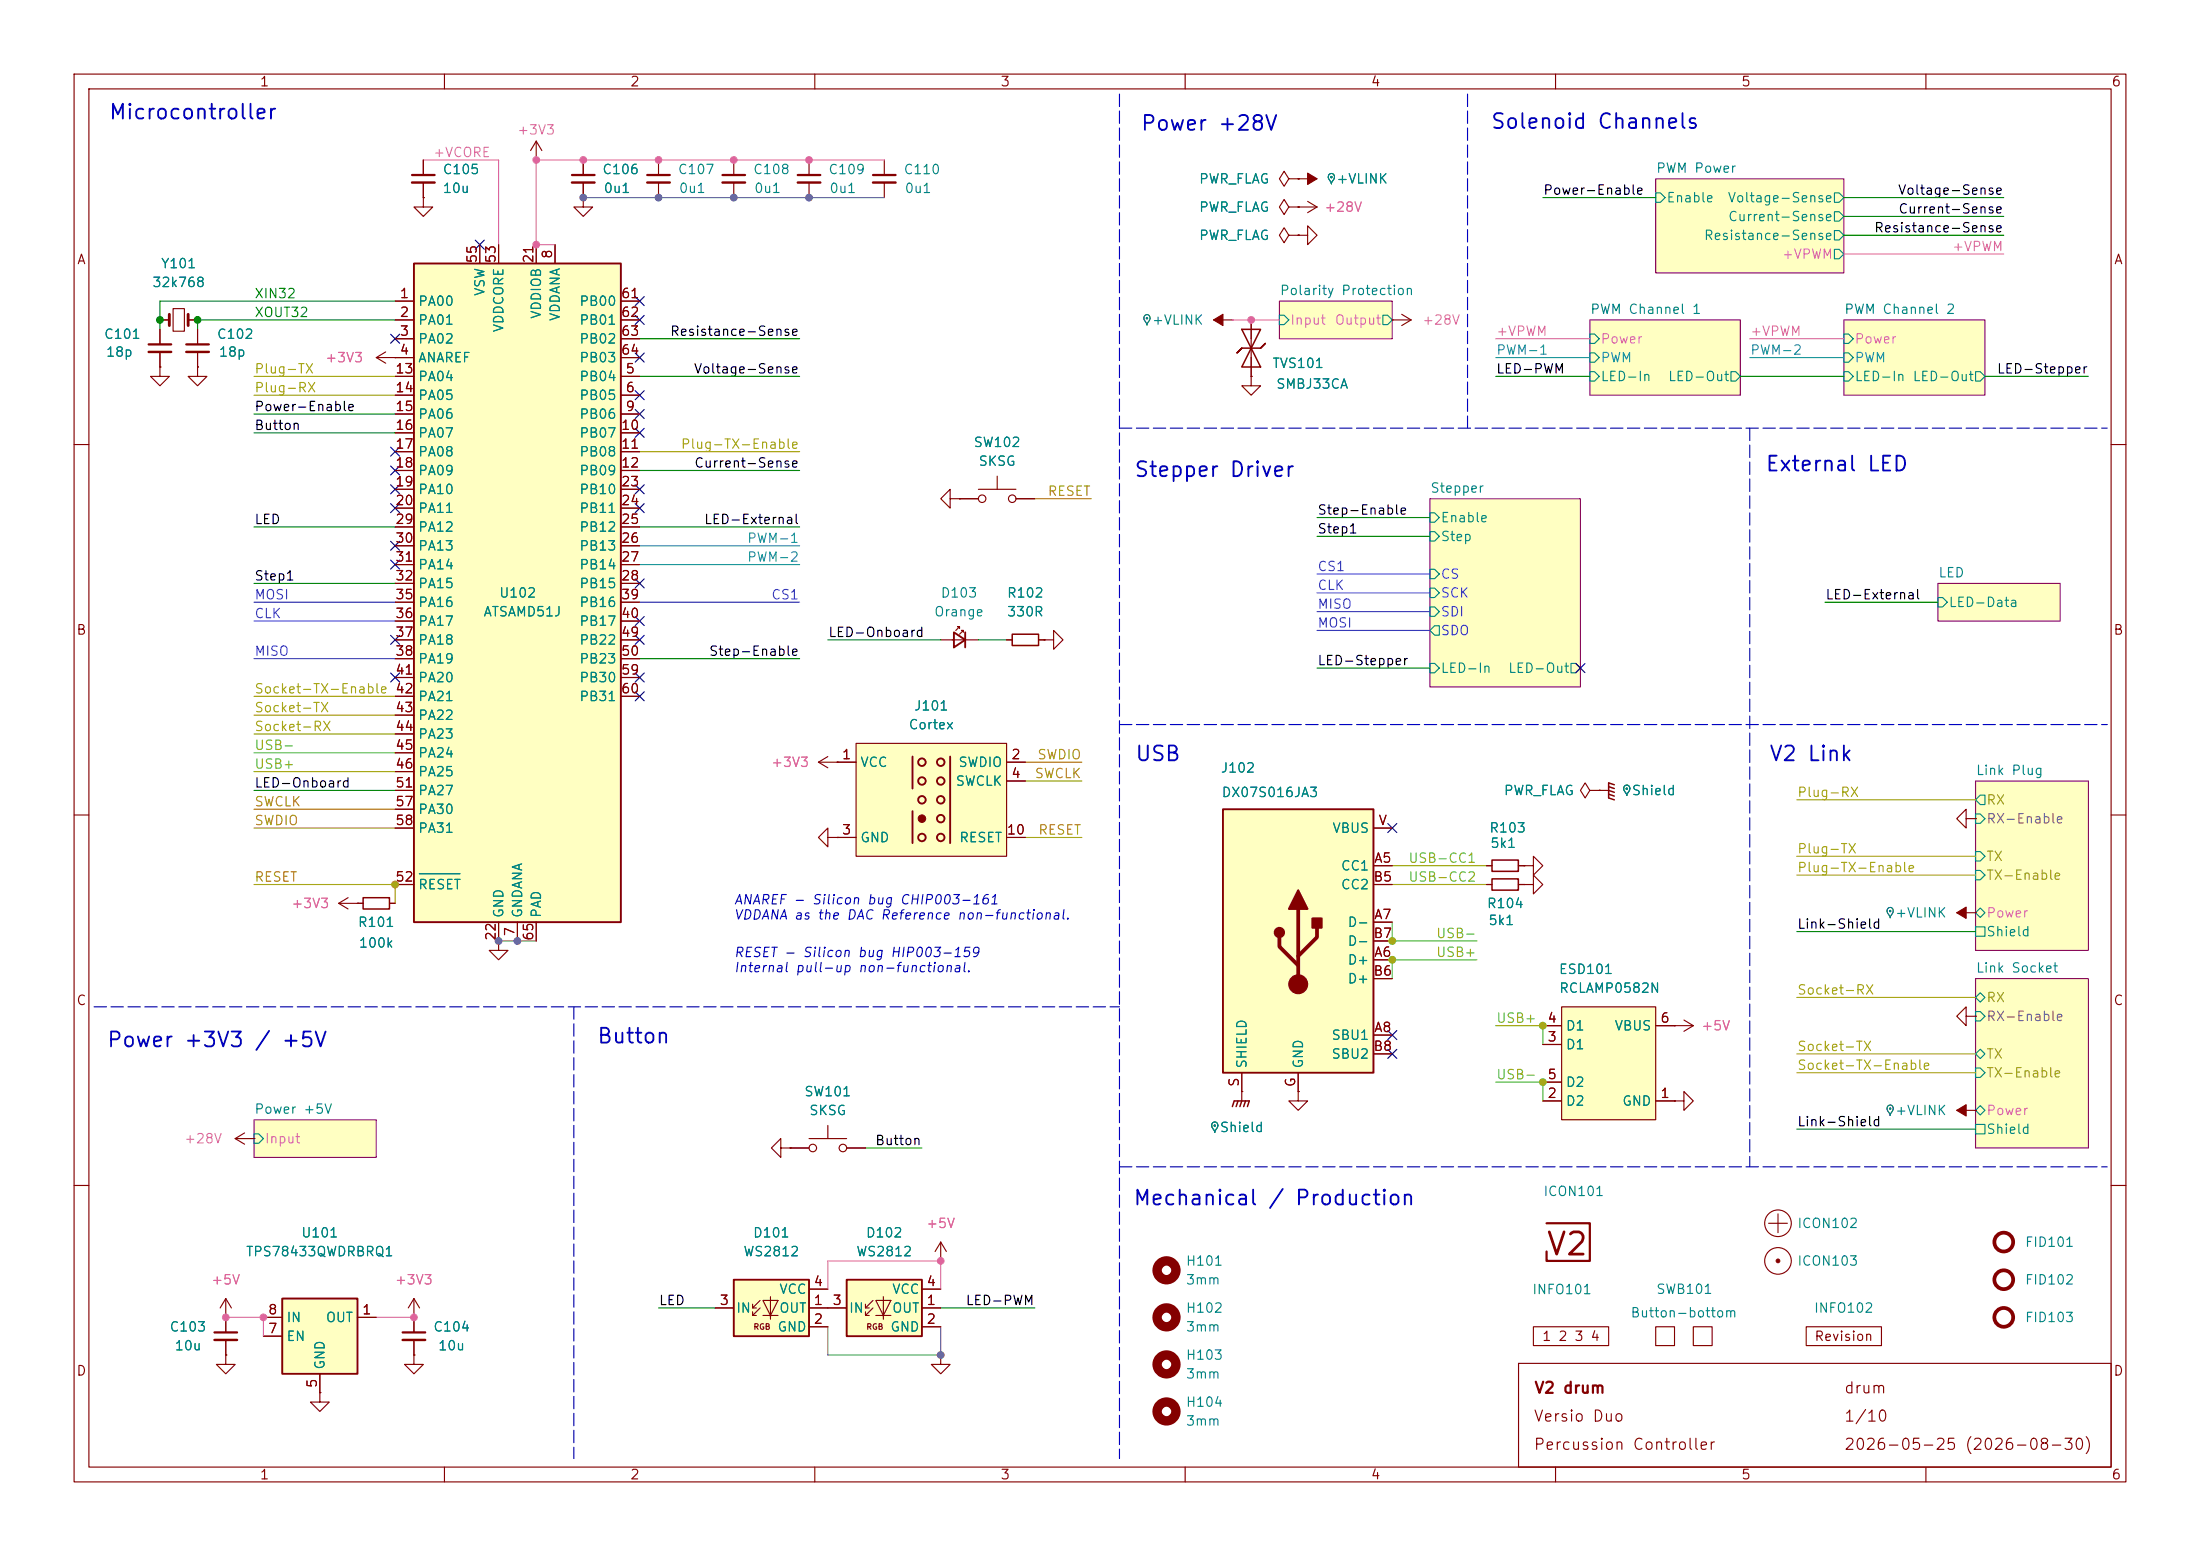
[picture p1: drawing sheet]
<svg xmlns="http://www.w3.org/2000/svg" width="297mm" height="210mm" viewBox="0 0 297 210" stroke-linecap="round" stroke-linejoin="round" font-family="sans-serif">
<g fill="none" stroke="#840000" stroke-width=".15">
<path d="M10 10h277v190h-277zM12 12h273v186h-273zM60 10v2M110 10v2M160 10v2M210 10v2M260 10v2M109.2 21.6v2M109.2 24.6v2.1M119.4 21.6v2M119.4 24.6v2.1M174 24.1l-.6-1-.7 1 .7 1 .6-1h1.3"/>
<path d="M174 31.8l-.6-1.1-.7 1.1 .7 1 .6-1h1.3M175.3 24.1h.1M175.3 31.8h.1M175.3 27.9h.1M175.3 27.9h2.5M176.5 27.2l1.3 .7M177.8 27.9l-1.3 .8M10 60h2M285 60h2M10 110h2M285 110h2M106.7 154.9h2.5"/>
<path d="M109.2 153.7h5.1M111.8 151.9v1.8M114.3 154.9h2.5M10 160h2M127 170.2h.1M127 167.6l-.8 1.3M127 167.6l.8 1.3M127 167.6v2.6M285 160h2M60 198v2M110 198v2M127 182.9v1.3h1.3l-1.3 1.2-1.3-1.2h1.3"/>
<path d="M127 182.9h.1M160 198v2M205 184h80v14h-80zM210 198v2M260 198v2"/>
<circle cx="109.7" cy="154.9" r=".51"/>
<circle cx="113.8" cy="154.9" r=".51"/>
</g>
<g fill="#ffffc2" stroke="#ffffc2" stroke-width=".14">
<path d="M34.3 151.1h16.5v5.1h-16.5z"/>
<path d="M214.6 43.2h20.3v10.1h-20.3z"/>
<path d="M172.7 40.6h15.3v5.1h-15.3z"/>
<path d="M193 67.3h20.4v25.4h-20.4z"/>
<path d="M248.9 43.2h19.1v10.1h-19.1z"/>
<path d="M223.5 24.1h25.4v12.7h-25.4z"/>
<path d="M261.6 78.7h16.5v5.1h-16.5z"/>
<path d="M266.7 105.4h15.2v22.9h-15.2z"/>
<path d="M266.7 132.1h15.2v22.8h-15.2z"/>
</g>
<path d="M223.5 24.1h25.4v12.7h-25.4zM172.7 40.6h15.3v5.1h-15.3zM214.6 43.2h20.3v10.1h-20.3zM248.9 43.2h19.1v10.1h-19.1zM193 67.3h20.4v25.4h-20.4zM261.6 78.7h16.5v5.1h-16.5zM266.7 105.4h15.2v22.9h-15.2zM266.7 132.1h15.2v22.8h-15.2zM34.3 151.1h16.5v5.1h-16.5z" fill="none" stroke="#840084" stroke-width=".15"/>
<g fill="none" stroke="#008484" stroke-width=".15">
<path d="M223.5 26h.7l.6 .7-.6 .6h-.7zM247.6 28.6h.7l.6 .6-.6 .6h-.7zM247.6 26h.7l.6 .7-.6 .6h-.7zM247.6 31.1h.7l.6 .7-.6 .6h-.7zM247.6 33.7h.7l.6 .6-.6 .6h-.7zM172.7 42.5h.7l.6 .7-.6 .6h-.7zM186.7 42.5h.6l.7 .7-.7 .6h-.6zM214.6 50.2h.7l.6 .6-.6 .6h-.7zM214.6 47.6h.7l.6 .7-.6 .6h-.7zM214.6 45.1h.7l.6 .6-.6 .7h-.7zM233.7 50.2h.6l.6 .6-.6 .6h-.6zM248.9 50.2h.7l.6 .6-.6 .6h-.7z"/>
<path d="M248.9 47.6h.7l.6 .7-.6 .6h-.7zM248.9 45.1h.7l.6 .6-.6 .7h-.7zM266.7 50.2h.6l.7 .6-.7 .6h-.6zM193 76.8h.7l.6 .7-.6 .6h-.7zM193 71.8h.7l.6 .6-.6 .6h-.7zM193 69.2h.7l.6 .7-.6 .6h-.7zM193 79.4h.7l.6 .6-.6 .6h-.7zM193 81.9h.7l.6 .7-.6 .6h-.7zM193 89.5h.7l.6 .7-.6 .6h-.7zM193.7 84.5h.6v1.2h-.6l-.7-.6zM212.1 89.5h.6l.7 .7-.7 .6h-.6zM261.6 80.6h.7l.6 .7-.6 .6h-.7z"/>
<path d="M266.7 114.9h.6l.7 .7-.7 .6h-.6zM266.7 109.9h.6l.7 .6-.7 .6h-.6zM266.7 117.5h.6l.7 .6-.7 .6h-.6zM267.3 107.3h.7v1.3h-.7l-.6-.6zM266.7 123.2l.6-.6 .7 .6-.7 .6zM266.7 125.1h1.3v1.3h-1.3zM266.7 134.6l.6-.6 .7 .6-.7 .7zM266.7 136.5h.6l.7 .7-.7 .6h-.6zM34.3 153h.6l.7 .7-.7 .6h-.6zM266.7 144.1h.6l.7 .7-.7 .6h-.6zM266.7 151.8h1.3v1.2h-1.3zM267.3 141.6l.7 .6-.7 .7-.6-.7z"/>
<path d="M267.3 149.2l.7 .7-.7 .6-.6-.6z"/>
</g>
<path d="M107.7 23.6h3M117.9 23.6h3" fill="none" stroke="#840000" stroke-width=".3"/>
<path d="M107.7 24.6h3M117.9 24.6h3" fill="none" stroke="#840000" stroke-width=".33"/>
<path d="M99.1 172.7h10.1v7.6h-10.1z" fill="#ffffc2"/>
<path d="M99.1 172.7h10.1v7.6h-10.1z" fill="none" stroke="#840000" stroke-width=".25"/>
<g fill="none" stroke="#840000" stroke-width=".15">
<path d="M174 27.9l-.6-1-.7 1 .7 1.1 .6-1.1h1.3M175.3 27.9h.1M96.5 176.5h2.6M101.6 176.5h.5M101.6 177.5h.5M102.6 175.5l-1 1v-.5M102.6 176.5l-1 1v-.5M103 175.5h2l-1 2zM103 177.5h2M104 175v3.1M109.2 176.5h2.6M109.2 179.1h2.6"/>
<path d="M109.2 174h2.6"/>
</g>
<path d="M115.6 100.3h20.3v15.3h-20.3z" fill="#ffffc2"/>
<g fill="none" stroke="#840000" stroke-width=".25">
<path d="M128.8 85.3l1.5 1.1-1.5 1zM130.3 85.3v2.1M123.2 102.1v4.3M123.2 109.5v4.3M128.3 102.1v11.7"/>
<circle cx="124.5" cy="105.4" r=".51"/>
<circle cx="124.5" cy="102.9" r=".51"/>
<circle cx="124.5" cy="113" r=".51"/>
<circle cx="124.5" cy="108" r=".51"/>
<circle cx="127" cy="108" r=".51"/>
<circle cx="127" cy="105.4" r=".51"/>
<circle cx="127" cy="110.5" r=".51"/>
<circle cx="127" cy="113" r=".51"/>
<circle cx="127" cy="102.9" r=".51"/>
</g>
<g fill="#840000" stroke="#840000" stroke-width=".14">
<circle cx="124.5" cy="110.5" r=".51"/>
<circle cx="179.7" cy="23.9" r=".09"/>
</g>
<g fill="none" stroke="#840000" stroke-width=".15">
<path d="M175.3 24.1h.1M175.3 31.8h1.2v-1.3l1.3 1.3-1.3 1.2v-1.2M175.3 31.8h.1M175.3 24.1h2.5M188 43.2h.1M188 43.2h2.5M189.2 42.4l1.3 .8M190.5 43.2l-1.3 .7M128.3 67.3v-1.3l-1.3 1.3 1.3 1.3v-1.3h1.2M129.5 67.3h.1M129.5 67.3h2.6M132.1 66h5.1"/>
<path d="M134.6 64.3v1.7M137.2 67.3h2.5M127 86.4h5.1M129.5 84.8v-.2h-.2h.2l-.5 .5M130 85.3v-.2h-.2h.2l-.5 .5M135.9 86.4h.8M140.2 86.4h.8M141 86.4h1.2v-1.3l1.3 1.3-1.3 1.2v-1.2M141 86.4h.1M110.5 102.9h5.1M110.5 102.9l1.3 .7M111.8 113v-1.2l-1.3 1.2 1.3 1.3v-1.3h1.2"/>
<path d="M111.8 102.1l-1.3 .8M113 113h.1M113 102.9h.1M113 113h2.6M115.6 100.3h20.3v15.3h-20.3zM135.9 102.9h2.5M135.9 113h2.5M135.9 105.4h2.5M55.9 177.8h.1M55.9 175.3l-.8 1.2M55.9 175.3l.7 1.2M55.9 175.3v2.5"/>
<path d="M43.2 188v1.2h1.2l-1.2 1.3-1.3-1.3h1.3M43.2 188h.1"/>
<circle cx="132.6" cy="67.3" r=".51"/>
<circle cx="136.7" cy="67.3" r=".51"/>
</g>
<path d="M179.5 23.5a.49 .49 0 0 1 .6 .2 .49 .49 0 0 1-.2 .7l-.2 .4-.1-.3a.64 .64 0 0 1-.1-1z" fill="none" stroke="#840000" stroke-width=".14"/>
<path d="M176.5 23.4l1.3 .7-1.3 .8z" fill="#840000" stroke="#840000" stroke-width=".15"/>
<path d="M179.5 23.5a.49 .49 0 0 1 .6 .2 .49 .49 0 0 1-.2 .7l-.2 .4-.1-.3a.64 .64 0 0 1-.1-1z" fill="none" stroke="#008484" stroke-width=".14"/>
<circle cx="179.7" cy="23.9" r=".09" fill="#008484" stroke="#008484" stroke-width=".14"/>
<path d="M136.7 85.6h3.5v1.5h-3.5z" fill="none" stroke="#840000" stroke-width=".2"/>
<path d="M38.1 175.3h10.2v10.1h-10.2z" fill="#ffffc2"/>
<path d="M38.1 175.3h10.2v10.1h-10.2z" fill="none" stroke="#840000" stroke-width=".25"/>
<g fill="none" stroke="#840000" stroke-width=".15">
<path d="M78.7 26.7v1.2h1.3l-1.3 1.3-1.2-1.3h1.2M78.7 26.7h.1M78.7 21.6v2M78.7 24.6v2.1M88.9 21.6v2M88.9 24.6v2.1M99.1 21.6v2M99.1 24.6v2.1M163.8 43.2h2.6M166.4 43.2h.1M45.7 121.9l1.3 .8M45.7 121.9h3.3"/>
<path d="M47 121.2l-1.3 .7M48.3 121.9h.1M52.6 121.9h.7M67.3 127v1.3h1.3l-1.3 1.2-1.3-1.2h1.3M67.3 127h.1M167.6 147.3h.1M167.6 147.3v1.3M175.3 147.3v1.3h1.2l-1.2 1.3-1.3-1.3h1.3M175.3 147.3h.1M35.6 177.8h2.5M48.3 177.8h2.5M35.6 180.3h2.5"/>
<path d="M43.2 185.4v2.6"/>
</g>
<path d="M154.6 42.6a.49 .49 0 0 1 .7 .1 .49 .49 0 0 1-.3 .7l-.2 .5-.1-.4a.64 .64 0 0 1-.1-.9zM163.7 151.5a.49 .49 0 0 1 .7 .2 .49 .49 0 0 1-.2 .7l-.2 .4-.2-.3a.64 .64 0 0 1-.1-1z" fill="none" stroke="#840000" stroke-width=".14"/>
<g fill="#840000" stroke="#840000" stroke-width=".14">
<circle cx="164" cy="151.9" r=".09"/>
<circle cx="154.8" cy="43" r=".09"/>
</g>
<path d="M49 121.2h3.6v1.5h-3.6zM166.4 149.4l.2-.8h2.1l-.3 .8M167.1 148.6l-.2 .8M167.6 148.6l-.2 .8M168.1 148.6l-.2 .8" fill="none" stroke="#840000" stroke-width=".2"/>
<path d="M154.6 42.6a.49 .49 0 0 1 .7 .1 .49 .49 0 0 1-.3 .7l-.2 .5-.1-.4a.64 .64 0 0 1-.1-.9zM163.7 151.5a.49 .49 0 0 1 .7 .2 .49 .49 0 0 1-.2 .7l-.2 .4-.2-.3a.64 .64 0 0 1-.1-1z" fill="none" stroke="#008484" stroke-width=".14"/>
<g fill="#008484" stroke="#008484" stroke-width=".14">
<circle cx="164" cy="151.9" r=".09"/>
<circle cx="154.8" cy="43" r=".09"/>
</g>
<path d="M163.8 43.2l1.3-.8v1.5z" fill="#840000" stroke="#840000" stroke-width=".15"/>
<path d="M77.2 23.6h3.1M87.4 23.6h3M97.5 23.6h3.1" fill="none" stroke="#840000" stroke-width=".3"/>
<path d="M77.2 24.6h3.1M87.4 24.6h3M97.5 24.6h3.1" fill="none" stroke="#840000" stroke-width=".33"/>
<g fill="none" stroke="#840000" stroke-width="1.3">
<circle cx="157.5" cy="171.4" r="1.27"/>
<circle cx="157.5" cy="177.8" r="1.27"/>
<circle cx="157.5" cy="190.5" r="1.27"/>
<circle cx="157.5" cy="184.1" r="1.27"/>
</g>
<path d="M165.1 109.2h20.3v35.6h-20.3z" fill="#ffffc2"/>
<path d="M165.1 109.2h20.3v35.6h-20.3z" fill="none" stroke="#840000" stroke-width=".25"/>
<g fill="#840000" stroke="#840000" stroke-width=".25">
<path d="M175.3 120.1l1.2 2.6h-2.5z"/>
<path d="M177.2 124h1.2v1.2h-1.2z"/>
<circle cx="172.7" cy="125.9" r=".63"/>
</g>
<g fill="none" stroke="#840000" stroke-width=".51">
<path d="M172.7 126.5v1.3l2.6 2.5M175.3 122.7v10.1M177.8 125.2v1.3l-2.5 2.5"/>
<circle cx="270.5" cy="177.8" r="1.27"/>
<circle cx="270.5" cy="172.7" r="1.27"/>
<circle cx="270.5" cy="167.6" r="1.27"/>
</g>
<g fill="#840000" stroke="#840000" stroke-width=".15">
<path d="M264.2 123.2l1.2-.8v1.6z"/>
<circle cx="175.3" cy="132.8" r="1.27"/>
</g>
<g fill="none" stroke="#840000" stroke-width=".15">
<path d="M72.4 19.1l-.8 1.2M72.4 19.1l.8 1.2M72.4 19.1v2.5M57.1 26.7v1.2h1.3l-1.3 1.3-1.2-1.3h1.2M57.1 26.7h.1M57.1 21.6v2M57.1 24.6v2.1M72.4 21.6h.1M168.9 50.8v1.3h1.3l-1.3 1.2-1.3-1.2h1.3M168.9 50.8h.1M168.9 43.2v7.6M185.4 116.8h2.6"/>
<path d="M185.4 119.4h2.6M185.4 111.8h2.6M265.4 110.5v-1.3l-1.2 1.3 1.2 1.3v-1.3h1.3M266.7 110.5h.1M185.4 129.5h2.6M185.4 124.5h2.6M185.4 139.7h2.6M185.4 132.1h2.6M185.4 127h2.6M264.2 123.2h2.5M266.7 123.2h.1M31.7 153.7l1.3 .7"/>
<path d="M31.7 153.7h2.6M33 152.9l-1.3 .8M34.3 153.7h.1M167.6 144.8v2.5M175.3 144.8v2.5M185.4 142.2h2.6M30.5 177.8h.1M30.5 175.3l-.8 1.2M30.5 175.3l.7 1.2M30.5 175.3v4.5M55.9 177.8v2M207 179.1h10.2v2.5h-10.2z"/>
<path d="M223.5 179.1h2.6v2.5h-2.6zM228.6 179.1h2.5v2.5h-2.5zM238.8 165.1h2.5M240 163.8v2.6M243.8 179.1h10.2v2.5h-10.2zM30.5 182.9v1.3h1.2l-1.2 1.2-1.3-1.2h1.3M30.5 182.9h.1M30.5 180.8v2.1M55.9 182.9v1.3h1.2l-1.2 1.2-1.3-1.2h1.3M55.9 182.9h.1M55.9 180.8v2.1"/>
<circle cx="240" cy="165.1" r="1.8"/>
<circle cx="240" cy="170.2" r="1.8"/>
</g>
<path d="M55.6 23.6h3.1M29 179.8h3M54.4 179.8h3M208.8 165.1h5.8v5.1h-5.8v-1.3" fill="none" stroke="#840000" stroke-width=".3"/>
<path d="M55.6 24.6h3.1M29 180.8h3M54.4 180.8h3" fill="none" stroke="#840000" stroke-width=".33"/>
<g fill="#840000" stroke="#840000" stroke-width=".14">
<circle cx="240" cy="170.2" r=".25"/>
<circle cx="255.2" cy="123" r=".09"/>
</g>
<path d="M254.9 122.6a.49 .49 0 0 1 .7 .1 .49 .49 0 0 1-.2 .7l-.2 .5-.2-.4a.64 .64 0 0 1-.1-.9z" fill="none" stroke="#840000" stroke-width=".14"/>
<path d="M254.9 122.6a.49 .49 0 0 1 .7 .1 .49 .49 0 0 1-.2 .7l-.2 .5-.2-.4a.64 .64 0 0 1-.1-.9z" fill="none" stroke="#008484" stroke-width=".14"/>
<circle cx="255.2" cy="123" r=".09" fill="#008484" stroke="#008484" stroke-width=".14"/>
<path d="M167.6 47l-.6 .6 .6-.6h2.6l.6-.6-.6 .6M167.6 44.5h2.6l-1.3 2.5zM168.9 47l1.3 2.5h-2.6z" fill="none" stroke="#840000" stroke-width=".2"/>
<path d="M55.9 35.6h27.9v88.9h-27.9z" fill="#ffffc2"/>
<path d="M55.9 35.6h27.9v88.9h-27.9z" fill="none" stroke="#840000" stroke-width=".25"/>
<g fill="none" stroke="#840000" stroke-width=".15">
<path d="M64.8 33v2.6M67.3 33v2.6M72.4 33v2.6M74.9 33v2.6M21.6 43.2h1.3M23.4 41.7h1.5v3h-1.5zM25.4 43.2h1.3M53.3 48.3h2.6M53.3 40.6h2.6M53.3 43.2h2.6M53.3 45.7h2.6M53.3 50.8h2.6"/>
<path d="M53.3 53.3h2.6M53.3 55.9h2.6M53.3 58.4h2.6M83.8 48.3h2.6M83.8 40.6h2.6M83.8 43.2h2.6M83.8 45.7h2.6M83.8 50.8h2.6M83.8 53.3h2.6M83.8 55.9h2.6M83.8 58.4h2.6M53.3 61h2.6"/>
<path d="M53.3 63.5h2.6M53.3 66h2.6M53.3 68.6h2.6M53.3 71.1h2.6M53.3 73.7h2.6M53.3 76.2h2.6M53.3 78.7h2.6M83.8 61h2.6M83.8 63.5h2.6M83.8 66h2.6M83.8 68.6h2.6M83.8 71.1h2.6"/>
<path d="M83.8 73.7h2.6M83.8 76.2h2.6M83.8 78.7h2.6M53.3 81.3h2.6M53.3 83.8h2.6M53.3 86.4h2.6M53.3 88.9h2.6M53.3 91.4h2.6M53.3 94h2.6M53.3 96.5h2.6M53.3 99.1h2.6M83.8 81.3h2.6"/>
<path d="M83.8 83.8h2.6M83.8 86.4h2.6M83.8 88.9h2.6M83.8 91.4h2.6M83.8 94h2.6M53.3 101.6h2.6M53.3 104.1h2.6M53.3 106.7h2.6M53.3 119.4h2.6M53.3 109.2h2.6M53.3 111.8h2.6M67.3 124.5v2.5"/>
<path d="M69.8 124.5v2.5M72.4 124.5v2.5"/>
</g>
<path d="M56.6 117.9h5.5" fill="none" stroke="#008484" stroke-width=".15"/>
<path d="M22.9 42.4v1.5M25.4 42.4v1.5" fill="none" stroke="#840000" stroke-width=".38"/>
<path d="M210.8 135.9h12.7v15.2h-12.7z" fill="#ffffc2"/>
<g fill="none" stroke="#840000" stroke-width=".15">
<path d="M21.6 49.5v1.3h1.3l-1.3 1.3-1.3-1.3h1.3M21.6 49.5h.1M21.6 44.5v2M21.6 47.5v2M26.7 49.5v1.3h1.2l-1.2 1.3-1.3-1.3h1.3M26.7 49.5h.1M26.7 44.5v2M26.7 47.5v2M50.8 48.3l1.3 .7M50.8 48.3h2.5M52.1 47.5l-1.3 .8M53.3 48.3h.1"/>
<path d="M200.7 116.8h.7M200.7 119.4h.7M205 116.8h.7M205 119.4h.7M205.7 116.8h1.3v-1.2l1.3 1.2-1.3 1.3v-1.3M205.7 116.8h.1M205.7 119.4h1.3v-1.3l1.3 1.3-1.3 1.3v-1.3M205.7 119.4h.1M214.6 106.7l-.6-1-.6 1 .6 1 .6-1h1.3M215.9 106.7h.1M215.9 106.7h1.3M208.3 138.4h2.5"/>
<path d="M210.8 135.9h12.7v15.2h-12.7zM223.5 138.4h5.1M226.1 138.4h.1M227.3 137.7l1.3 .7M228.6 138.4l-1.3 .8M265.4 137.2v-1.3l-1.2 1.3 1.2 1.2v-1.2h1.3M266.7 137.2h.1M105.4 154.9v-1.2l-1.3 1.2 1.3 1.3v-1.3h1.3M106.7 154.9h.1M208.3 148.6h2.5M208.3 141h2.5M208.3 146.1h2.5"/>
<path d="M223.5 148.6h2.6M226.1 148.6h1.2v-1.3l1.3 1.3-1.3 1.3v-1.3M226.1 148.6h.1M264.2 149.9h2.5M266.7 149.9h.1"/>
</g>
<path d="M20.1 46.5h3M25.1 46.5h3.1" fill="none" stroke="#840000" stroke-width=".3"/>
<path d="M20.1 47.5h3M25.1 47.5h3.1" fill="none" stroke="#840000" stroke-width=".33"/>
<path d="M201.4 116.1h3.6v1.5h-3.6zM201.4 118.6h3.6v1.5h-3.6zM217.2 107.2l.7 .2M217.2 106.7l.7 .2M217.2 106.2l.7 .2M217.9 105.9l-.7-.2v2l.7 .3" fill="none" stroke="#840000" stroke-width=".2"/>
<path d="M219.3 106.1a.49 .49 0 0 1 .7 .1 .49 .49 0 0 1-.2 .7l-.2 .5-.1-.4a.64 .64 0 0 1-.2-.9zM254.9 149.3a.49 .49 0 0 1 .7 .1 .49 .49 0 0 1-.2 .7l-.2 .4-.2-.3a.64 .64 0 0 1-.1-.9z" fill="none" stroke="#840000" stroke-width=".14"/>
<g fill="#840000" stroke="#840000" stroke-width=".14">
<circle cx="219.6" cy="106.5" r=".09"/>
<circle cx="255.2" cy="149.6" r=".09"/>
</g>
<path d="M219.3 106.1a.49 .49 0 0 1 .7 .1 .49 .49 0 0 1-.2 .7l-.2 .5-.1-.4a.64 .64 0 0 1-.2-.9zM254.9 149.3a.49 .49 0 0 1 .7 .1 .49 .49 0 0 1-.2 .7l-.2 .4-.2-.3a.64 .64 0 0 1-.1-.9z" fill="none" stroke="#008484" stroke-width=".14"/>
<g fill="#008484" stroke="#008484" stroke-width=".14">
<circle cx="219.6" cy="106.5" r=".09"/>
<circle cx="255.2" cy="149.6" r=".09"/>
</g>
<path d="M264.2 149.9l1.2-.8v1.5z" fill="#840000" stroke="#840000" stroke-width=".15"/>
<path d="M114.3 172.7h10.2v7.6h-10.2z" fill="#ffffc2"/>
<path d="M114.3 172.7h10.2v7.6h-10.2z" fill="none" stroke="#840000" stroke-width=".25"/>
<g fill="none" stroke="#840000" stroke-width=".15">
<path d="M57.1 26.7h.1M57.1 21.6v2M57.1 24.6v2.1M64.8 33v2.6M67.3 33v2.6M72.4 33v2.6M74.9 33v2.6M78.7 26.7h.1M78.7 21.6v2M78.7 24.6v2.1M175.3 31.8h.1M175.3 24.1h.1"/>
<path d="M175.3 27.9h.1M21.6 49.5h.1M21.6 43.2h1.3M21.6 44.5v2M21.6 47.5v2M25.4 43.2h1.3M26.7 49.5h.1M26.7 44.5v2M26.7 47.5v2M53.3 48.3h.1M53.3 43.2h2.6M53.3 48.3h2.6"/>
<path d="M53.3 40.6h2.6M53.3 45.7h2.6M53.3 50.8h2.6M53.3 53.3h2.6M53.3 55.9h2.6M53.3 58.4h2.6M83.8 43.2h2.6M83.8 48.3h2.6M83.8 40.6h2.6M83.8 45.7h2.6M83.8 50.8h2.6M83.8 53.3h2.6"/>
<path d="M83.8 55.9h2.6M83.8 58.4h2.6M168.9 50.8h.1M168.9 43.2v2.5M168.9 48.3v2.5M53.3 61h2.6M53.3 63.5h2.6M53.3 66h2.6M53.3 68.6h2.6M53.3 71.1h2.6M53.3 73.7h2.6M53.3 76.2h2.6"/>
<path d="M53.3 78.7h2.6M83.8 61h2.6M83.8 63.5h2.6M83.8 66h2.6M83.8 68.6h2.6M83.8 71.1h2.6M83.8 73.7h2.6M83.8 76.2h2.6M83.8 78.7h2.6M129.5 67.3h.1M129.5 67.3h2.6M137.2 67.3h2.5"/>
<path d="M53.3 86.4h2.6M53.3 81.3h2.6M53.3 83.8h2.6M53.3 88.9h2.6M53.3 91.4h2.6M53.3 94h2.6M53.3 96.5h2.6M53.3 99.1h2.6M83.8 86.4h2.6M83.8 81.3h2.6M83.8 83.8h2.6M83.8 88.9h2.6"/>
<path d="M83.8 91.4h2.6M83.8 94h2.6M135.9 86.4h.8M140.2 86.4h.8M141 86.4h.1M53.3 101.6h2.6M53.3 104.1h2.6M53.3 106.7h2.6M53.3 119.4h2.6M53.3 109.2h2.6M53.3 111.8h2.6M113 102.9h.1"/>
<path d="M113 113h.1M113 102.9h2.6M113 113h2.6M135.9 102.9h2.5M135.9 113h2.5M135.9 105.4h2.5M185.4 119.4h2.6M185.4 111.8h2.6M185.4 116.8h2.6M200.7 119.4h.7M200.7 116.8h.7M205 119.4h.7"/>
<path d="M205 116.8h.7M205.7 119.4h.1M205.7 116.8h.1M215.9 106.7h.1M48.3 121.9h.1M48.3 121.9h.7M52.6 121.9h.7M67.3 127h.1M67.3 124.5v2.5M69.8 124.5v2.5M72.4 124.5v2.5M185.4 129.5h2.6"/>
<path d="M185.4 124.5h2.6M185.4 139.7h2.6M185.4 132.1h2.6M185.4 127h2.6M208.3 138.4h2.5M223.5 138.4h2.6M226.1 138.4h.1M106.7 154.9h.1M106.7 154.9h2.5M114.3 154.9h2.5M167.6 147.3h.1M167.6 144.8v2.5"/>
<path d="M175.3 147.3h.1M175.3 144.8v2.5M185.4 142.2h2.6M208.3 148.6h2.5M208.3 141h2.5M208.3 146.1h2.5M223.5 148.6h2.6M226.1 148.6h.1M30.5 177.8h.1M30.5 177.8v2M35.6 177.8h2.5M48.3 177.8h2.5"/>
<path d="M55.9 177.8h.1M55.9 177.8v2M96.5 176.5h2.6M109.2 176.5h5.1M109.2 179.1h2.6M109.2 174h2.6M116.8 176.5h.5M116.8 177.5h.5M117.9 175.5l-1.1 1v-.5M117.9 176.5l-1.1 1v-.5M118.2 175.5h2.1l-1 2zM118.2 177.5h2.1"/>
<path d="M119.3 175v3.1M124.5 176.5h2.5M124.5 179.1h2.5M124.5 174h2.5M127 170.2h.1M30.5 182.9h.1M30.5 180.8v2.1M35.6 180.3h2.5M43.2 188h.1M43.2 185.4v2.6M55.9 182.9h.1M55.9 180.8v2.1"/>
</g>
<path d="M151.1 12.7v184.2M198.1 12.7v45.1M151.1 57.8h133.4M236.2 57.8v99.7M151.1 97.8h133.4M12.7 135.9h138.4M77.5 135.9v61M151.1 157.5h133.4" fill="none" stroke="#0000c2" stroke-width=".15" stroke-dasharray="1.7 .6"/>
<path d="M78.7 26.7h40.7M67.3 127h5.1M111.8 179.1v3.8h15.2v-3.8" fill="none" stroke="#676767" stroke-width=".15"/>
<path d="M34.3 50.8h19M34.3 53.3h19M86.4 61h21.5M34.3 94h19M34.3 96.5h19M34.3 99.1h19M242.6 118.1h24.1M242.6 115.6h24.1M242.6 108h24.1M242.6 134.6h24.1M242.6 142.2h24.1M242.6 144.8h24.1" fill="none" stroke="#a3a30c" stroke-width=".15"/>
<g fill="none" stroke="#008400" stroke-width=".15">
<path d="M208.3 26.7h15.2M248.9 29.2h21.6M248.9 31.8h21.6M248.9 26.7h21.6M34.3 55.9h19M34.3 58.4h19M86.4 50.8h21.5M86.4 45.7h21.5M201.9 50.8h12.7M234.9 50.8h14M268 50.8h13.9M34.3 71.1h19"/>
<path d="M34.3 78.7h19M86.4 63.5h21.5M86.4 71.1h21.5M177.8 72.4h15.2M177.8 69.9h15.2M86.4 88.9h21.5M111.8 86.4h15.2M132.1 86.4h3.8M177.8 90.2h15.2M246.4 81.3h15.2M34.3 106.7h19M242.6 125.7h24.1"/>
<path d="M116.8 154.9h7.7M242.6 152.4h24.1M88.9 176.5h7.6M127 176.5h12.7"/>
</g>
<path d="M57.1 21.6h10.2v11.4M119.4 21.6h-47v11.4h2.5M248.9 34.3h21.6M166.4 43.2h6.3M201.9 45.7h12.7M236.2 45.7h12.7M30.5 177.8h5.1v2.5M50.8 177.8h5.1M111.8 174v-3.8h15.2v3.8" fill="none" stroke="#ff5cbb" stroke-width=".15"/>
<path d="M139.7 67.3h7.6M34.3 111.8h19M34.3 119.4h19v2.5M34.3 109.2h19M138.4 105.4h7.6M138.4 102.9h7.6M138.4 113h7.6" fill="none" stroke="#b27502" stroke-width=".15"/>
<path d="M201.9 48.3h12.7M236.2 48.3h12.7M86.4 76.2h21.5M86.4 73.7h21.5" fill="none" stroke="#06a4c8" stroke-width=".15"/>
<path d="M34.3 101.6h19M34.3 104.1h19M188 119.4h12.7M188 116.8h12.7M188 124.5v2.5h11.4M199.4 129.5h-11.4v2.6M201.9 138.4h6.4v2.6M201.9 146.1h6.4v2.5" fill="none" stroke="#51c90f" stroke-width=".15"/>
<path d="M177.8 77.5h15.2M34.3 81.3h19M34.3 83.8h19M34.3 88.9h19M86.4 81.3h21.5M177.8 82.6h15.2M177.8 85.1h15.2M177.8 80h15.2" fill="none" stroke="#2f3cff" stroke-width=".15"/>
<path d="M53.3 43.2h-26.6v1.3M53.3 40.6h-31.7v3.9" fill="none" stroke="#0b8109" stroke-width=".15"/>
<g fill="none" stroke="#000084" stroke-width=".15">
<path d="M64.2 32.4l1.2 1.2M65.4 32.4l-1.2 1.2M52.7 45.1l1.2 1.2M53.9 45.1l-1.2 1.2M85.8 55.3l1.2 1.2M85.8 57.8l1.2 1.2M85.8 42.6l1.2 1.2M85.8 40l1.2 1.2M85.8 52.7l1.2 1.2M85.8 47.7l1.2 1.2M87 52.7l-1.2 1.2M87 40l-1.2 1.2"/>
<path d="M87 57.8l-1.2 1.2M87 42.6l-1.2 1.2M87 55.3l-1.2 1.2M87 47.7l-1.2 1.2M52.7 60.4l1.2 1.2M52.7 65.4l1.2 1.2M52.7 68l1.2 1.2M52.7 73.1l1.2 1.2M52.7 75.6l1.2 1.2M52.7 62.9l1.2 1.2M53.9 60.4l-1.2 1.2M53.9 65.4l-1.2 1.2"/>
<path d="M53.9 68l-1.2 1.2M53.9 73.1l-1.2 1.2M53.9 75.6l-1.2 1.2M53.9 62.9l-1.2 1.2M85.8 68l1.2 1.2M85.8 65.4l1.2 1.2M85.8 78.1l1.2 1.2M87 68l-1.2 1.2M87 65.4l-1.2 1.2M87 78.1l-1.2 1.2M52.7 85.8l1.2 1.2M52.7 90.8l1.2 1.2"/>
<path d="M53.9 85.8l-1.2 1.2M53.9 90.8l-1.2 1.2M85.8 90.8l1.2 1.2M85.8 85.8l1.2 1.2M85.8 93.4l1.2 1.2M85.8 83.2l1.2 1.2M87 90.8l-1.2 1.2M87 85.8l-1.2 1.2M87 93.4l-1.2 1.2M87 83.2l-1.2 1.2M212.8 89.6l1.2 1.2M214 89.6l-1.2 1.2"/>
<path d="M187.4 111.2l1.2 1.2M188.6 111.2l-1.2 1.2M187.4 139.1l1.2 1.2M188.6 139.1l-1.2 1.2M187.4 141.6l1.2 1.2M188.6 141.6l-1.2 1.2"/>
</g>
<path d="M56.6 117.9h5.5" fill="none" stroke="#008484" stroke-width=".15"/>
<path d="M179.5 23.5a.49 .49 0 0 1 .6 .2 .49 .49 0 0 1-.2 .7l-.2 .4-.1-.3a.64 .64 0 0 1-.1-1zM219.3 106.1a.49 .49 0 0 1 .7 .1 .49 .49 0 0 1-.2 .7l-.2 .5-.1-.4a.64 .64 0 0 1-.2-.9zM163.7 151.5a.49 .49 0 0 1 .7 .2 .49 .49 0 0 1-.2 .7l-.2 .4-.2-.3a.64 .64 0 0 1-.1-1z" fill="none" stroke="#008484" stroke-width=".14"/>
<g fill="#008484" stroke="#008484" stroke-width=".14">
<circle cx="164" cy="151.9" r=".09"/>
<circle cx="219.6" cy="106.5" r=".09"/>
<circle cx="179.7" cy="23.9" r=".09"/>
</g>
<g fill="#ff5cbb" stroke="#ff5cbb" stroke-width=".14">
<circle cx="88.9" cy="21.6" r=".46"/>
<circle cx="99.1" cy="21.6" r=".46"/>
<circle cx="78.7" cy="21.6" r=".46"/>
<circle cx="109.2" cy="21.6" r=".46"/>
<circle cx="30.5" cy="177.8" r=".46"/>
<circle cx="35.6" cy="177.8" r=".46"/>
<circle cx="55.9" cy="177.8" r=".46"/>
<circle cx="72.4" cy="33" r=".46"/>
<circle cx="72.4" cy="21.6" r=".46"/>
<circle cx="127" cy="170.2" r=".46"/>
<circle cx="168.9" cy="43.2" r=".46"/>
</g>
<g fill="#676767" stroke="#676767" stroke-width=".14">
<circle cx="99.1" cy="26.7" r=".46"/>
<circle cx="88.9" cy="26.7" r=".46"/>
<circle cx="109.2" cy="26.7" r=".46"/>
<circle cx="67.3" cy="127" r=".46"/>
<circle cx="69.8" cy="127" r=".46"/>
<circle cx="78.7" cy="26.7" r=".46"/>
<circle cx="127" cy="182.9" r=".46"/>
</g>
<circle cx="53.3" cy="119.4" r=".46" fill="#b27502" stroke="#b27502" stroke-width=".14"/>
<g fill="#0b8109" stroke="#0b8109" stroke-width=".14">
<circle cx="21.6" cy="43.2" r=".46"/>
<circle cx="26.7" cy="43.2" r=".46"/>
</g>
<g fill="#51c90f" stroke="#51c90f" stroke-width=".14">
<circle cx="208.3" cy="138.4" r=".46"/>
<circle cx="208.3" cy="146.1" r=".46"/>
<circle cx="188" cy="129.5" r=".46"/>
<circle cx="188" cy="127" r=".46"/>
</g>
<text font-size="3" fill="#840000" x="208.6" y="170.2">V2</text>
<g font-size="2" fill="#0000c2">
<text x="14.6" y="16.6">Microcontroller</text>
<text x="201.1" y="17.9">Solenoid Channels</text>
<text x="153.9" y="18.1">Power +28V</text>
<text x="153" y="64.9">Stepper Driver</text>
<text x="238.2" y="64.1">External LED</text>
<text x="153.1" y="103.2">USB</text>
<text x="238.7" y="103.2">V2 Link</text>
<text x="14.3" y="141.8">Power +3V3 / +5V</text>
<text x="80.5" y="141.3">Button</text>
<text x="152.9" y="163.2">Mechanical / Production</text>
</g>
<g font-size="1.5" fill="#840000">
<text x="207" y="188.4">V2 drum</text>
<text x="248.9" y="188.4">drum</text>
<text x="206.9" y="192.3">Versio Duo</text>
<text x="206.9" y="196.1">Percussion Controller</text>
<text x="248.9" y="196.1">2026-05-25 (2026-08-30)</text>
<text x="248.9" y="192.3">1/10</text>
</g>
<g font-size="1.3" fill="#840000">
<text x="35" y="12">1</text>
<text x="85" y="12">2</text>
<text x="135" y="12">3</text>
<text x="185" y="12">4</text>
<text x="235" y="12">5</text>
<text x="285" y="12">6</text>
<text x="10.3" y="36">A</text>
<text x="64.7" y="35.6" transform="rotate(-90 64.7 35.6)">55</text>
<text x="67.2" y="35.6" transform="rotate(-90 67.2 35.6)">53</text>
<text x="72.3" y="35.6" transform="rotate(-90 72.3 35.6)">21</text>
<text x="74.8" y="35" transform="rotate(-90 74.8 35)">8</text>
<text x="285.3" y="36">A</text>
<text x="53.9" y="40.6">1</text>
<text x="83.8" y="40.6">61</text>
<text x="53.9" y="43.1">2</text>
<text x="53.9" y="45.6">3</text>
<text x="83.8" y="43.1">62</text>
<text x="83.8" y="45.6">63</text>
<text x="53.3" y="50.7">13</text>
<text x="53.3" y="53.3">14</text>
<text x="53.9" y="48.2">4</text>
<text x="83.8" y="48.2">64</text>
<text x="84.4" y="50.7">5</text>
<text x="84.4" y="53.3">6</text>
<text x="53.3" y="55.8">15</text>
<text x="53.3" y="58.3">16</text>
<text x="83.8" y="58.3">10</text>
<text x="84.4" y="55.8">9</text>
<text x="53.3" y="60.9">17</text>
<text x="53.3" y="63.4">18</text>
<text x="53.3" y="66">19</text>
<text x="83.8" y="60.9">11</text>
<text x="83.8" y="63.4">12</text>
<text x="83.8" y="66">23</text>
<text x="53.3" y="68.5">20</text>
<text x="53.3" y="71">29</text>
<text x="83.8" y="68.5">24</text>
<text x="83.8" y="71">25</text>
<text x="53.3" y="73.6">30</text>
<text x="53.3" y="76.1">31</text>
<text x="83.8" y="73.6">26</text>
<text x="83.8" y="76.1">27</text>
<text x="53.3" y="78.7">32</text>
<text x="53.3" y="81.2">35</text>
<text x="53.3" y="83.7">36</text>
<text x="83.8" y="78.7">28</text>
<text x="83.8" y="81.2">39</text>
<text x="83.8" y="83.7">40</text>
<text x="10.2" y="86">B</text>
<text x="53.3" y="86.3">37</text>
<text x="53.3" y="88.8">38</text>
<text x="83.8" y="86.3">49</text>
<text x="83.8" y="88.8">50</text>
<text x="285.2" y="86">B</text>
<text x="53.3" y="91.4">41</text>
<text x="53.3" y="93.9">42</text>
<text x="83.8" y="91.4">59</text>
<text x="83.8" y="93.9">60</text>
<text x="53.3" y="96.4">43</text>
<text x="53.3" y="99">44</text>
<text x="53.3" y="101.5">45</text>
<text x="53.3" y="104.1">46</text>
<text x="53.3" y="106.6">51</text>
<text x="113.6" y="102.8">1</text>
<text x="136.4" y="102.8">2</text>
<text x="136.4" y="105.3">4</text>
<text x="53.3" y="109.1">57</text>
<text x="53.3" y="111.7">58</text>
<text x="113.6" y="112.9">3</text>
<text x="135.8" y="112.9">10</text>
<text x="186" y="111.7">V</text>
<text x="53.3" y="119.3">52</text>
<text x="185.3" y="119.3">B5</text>
<text x="185.4" y="116.8">A5</text>
<text x="185.4" y="124.4">A7</text>
<text x="67.2" y="127.1" transform="rotate(-90 67.2 127.1)">22</text>
<text x="69.8" y="126.5" transform="rotate(-90 69.8 126.5)">7</text>
<text x="72.3" y="127.1" transform="rotate(-90 72.3 127.1)">65</text>
<text x="185.3" y="132">B6</text>
<text x="185.3" y="126.9">B7</text>
<text x="185.4" y="129.5">A6</text>
<text x="10.2" y="136">C</text>
<text x="285.2" y="136">C</text>
<text x="185.3" y="142.2">B8</text>
<text x="185.4" y="139.6">A8</text>
<text x="208.8" y="140.9">3</text>
<text x="208.8" y="138.3">4</text>
<text x="224.1" y="138.3">6</text>
<text x="167.6" y="146.8" transform="rotate(-90 167.6 146.8)">S</text>
<text x="175.2" y="146.8" transform="rotate(-90 175.2 146.8)">G</text>
<text x="208.8" y="146">5</text>
<text x="208.8" y="148.5">2</text>
<text x="224.1" y="148.5">1</text>
<text x="109.8" y="173.9">4</text>
<text x="125" y="173.9">4</text>
<text x="36.1" y="177.7">8</text>
<text x="48.8" y="177.7">1</text>
<text x="97.1" y="176.4">3</text>
<text x="109.8" y="176.4">1</text>
<text x="109.8" y="179">2</text>
<text x="112.3" y="176.4">3</text>
<text x="125" y="176.4">1</text>
<text x="125" y="179">2</text>
<text x="10.2" y="186">D</text>
<text x="36.1" y="180.3">7</text>
<text x="208.1" y="181.3">1 2 3 4</text>
<text x="244.9" y="181.3">Revision</text>
<text x="285.2" y="186">D</text>
<text x="43.1" y="187.4" transform="rotate(-90 43.1 187.4)">5</text>
<text x="35" y="200">1</text>
<text x="85" y="200">2</text>
<text x="135" y="200">3</text>
<text x="185" y="200">4</text>
<text x="235" y="200">5</text>
<text x="285" y="200">6</text>
</g>
<g font-size="1.3" fill="#ff5cbb">
<text x="58.4" y="21.5">+VCORE</text>
<text x="69.7" y="18.5">+3V3</text>
<text x="178.7" y="28.9">+28V</text>
<text x="240.5" y="35.3">+VPWM</text>
<text x="263.4" y="34.2">+VPWM</text>
<text x="174.1" y="44.1">Input</text>
<text x="180.1" y="44.1">Output</text>
<text x="191.9" y="44.1">+28V</text>
<text x="201.9" y="45.7">+VPWM</text>
<text x="216" y="46.7">Power</text>
<text x="236.2" y="45.7">+VPWM</text>
<text x="250.3" y="46.7">Power</text>
<text x="43.8" y="49.2">+3V3</text>
<text x="104" y="103.8">+3V3</text>
<text x="39.2" y="122.9">+3V3</text>
<text x="268.1" y="124.2">Power</text>
<text x="229.6" y="139.4">+5V</text>
<text x="24.8" y="154.6">+28V</text>
<text x="35.7" y="154.6">Input</text>
<text x="268.1" y="150.8">Power</text>
<text x="124.9" y="166.1">+5V</text>
<text x="28.4" y="173.7">+5V</text>
<text x="53.2" y="173.7">+3V3</text>
</g>
<g font-size="1.3" fill="#008484">
<text x="59.7" y="23.8">C105</text>
<text x="81.2" y="23.8">C106</text>
<text x="91.4" y="23.8">C107</text>
<text x="101.6" y="23.8">C108</text>
<text x="111.7" y="23.8">C109</text>
<text x="121.9" y="23.8">C110</text>
<text x="223.5" y="23.6">PWM Power</text>
<text x="59.7" y="26.4">10u</text>
<text x="81.4" y="26.4">0u1</text>
<text x="91.6" y="26.4">0u1</text>
<text x="101.7" y="26.4">0u1</text>
<text x="111.9" y="26.4">0u1</text>
<text x="122" y="26.4">0u1</text>
<text x="161.8" y="25.1">PWR_FLAG</text>
<text x="161.8" y="28.9">PWR_FLAG</text>
<text x="180.3" y="25.1">+VLINK</text>
<text x="224.9" y="27.6">Enable</text>
<text x="233.1" y="27.6">Voltage-Sense</text>
<text x="161.8" y="32.7">PWR_FLAG</text>
<text x="229.9" y="32.7">Resistance-Sense</text>
<text x="233.2" y="30.2">Current-Sense</text>
<text x="20.5" y="39.1">32k768</text>
<text x="21.6" y="36.5">Y101</text>
<text x="56.4" y="41.6">PA00</text>
<text x="65.7" y="40" transform="rotate(-90 65.7 40)">VSW</text>
<text x="78.1" y="41.6">PB00</text>
<text x="172.7" y="40.1">Polarity Protection</text>
<text x="14" y="46.1">C101</text>
<text x="29.2" y="46.1">C102</text>
<text x="56.4" y="44.1">PA01</text>
<text x="56.4" y="46.7">PA02</text>
<text x="68.3" y="44.9" transform="rotate(-90 68.3 44.9)">VDDCORE</text>
<text x="73.4" y="43.1" transform="rotate(-90 73.4 43.1)">VDDIOB</text>
<text x="75.9" y="43.4" transform="rotate(-90 75.9 43.4)">VDDANA</text>
<text x="78.1" y="44.1">PB01</text>
<text x="78.1" y="46.7">PB02</text>
<text x="155.4" y="44.1">+VLINK</text>
<text x="214.6" y="42.7">PWM Channel 1</text>
<text x="248.9" y="42.7">PWM Channel 2</text>
<text x="14.2" y="48.5">18p</text>
<text x="29.4" y="48.5">18p</text>
<text x="56.4" y="49.2">ANAREF</text>
<text x="56.4" y="51.8">PA04</text>
<text x="78.1" y="49.2">PB03</text>
<text x="78.1" y="51.8">PB04</text>
<text x="171.7" y="50">TVS101</text>
<text x="172.2" y="52.8">SMBJ33CA</text>
<text x="216" y="51.8">LED-In</text>
<text x="225.1" y="51.8">LED-Out</text>
<text x="250.3" y="51.8">LED-In LED-Out</text>
<text x="56.4" y="54.3">PA05</text>
<text x="56.4" y="56.8">PA06</text>
<text x="56.4" y="59.4">PA07</text>
<text x="78.1" y="54.3">PB05</text>
<text x="78.1" y="56.8">PB06</text>
<text x="78.1" y="59.4">PB07</text>
<text x="56.4" y="61.9">PA08</text>
<text x="56.4" y="64.5">PA09</text>
<text x="78.1" y="61.9">PB08</text>
<text x="78.1" y="64.5">PB09</text>
<text x="131.3" y="60.7">SW102</text>
<text x="132" y="63.2">SKSG</text>
<text x="56.4" y="67">PA10</text>
<text x="56.4" y="69.5">PA11</text>
<text x="78.1" y="67">PB10</text>
<text x="78.1" y="69.5">PB11</text>
<text x="193" y="66.8">Stepper</text>
<text x="194.4" y="70.8">Enable</text>
<text x="56.4" y="72.1">PA12</text>
<text x="56.4" y="74.6">PA13</text>
<text x="56.4" y="77.2">PA14</text>
<text x="78.1" y="72.1">PB12</text>
<text x="78.1" y="74.6">PB13</text>
<text x="78.1" y="77.2">PB14</text>
<text x="194.4" y="73.4">Step</text>
<text x="56.4" y="79.7">PA15</text>
<text x="56.4" y="82.2">PA16</text>
<text x="65.2" y="83.5">ATSAMD51J</text>
<text x="67.3" y="81">U102</text>
<text x="78.1" y="79.7">PB15</text>
<text x="78.1" y="82.2">PB16</text>
<text x="126" y="83.5">Orange</text>
<text x="126.9" y="81">D103</text>
<text x="135.9" y="81">R102</text>
<text x="135.9" y="83.5">330R</text>
<text x="261.6" y="78.2">LED</text>
<text x="263" y="82.2">LED-Data</text>
<text x="56.4" y="84.8">PA17</text>
<text x="56.4" y="87.3">PA18</text>
<text x="56.4" y="89.9">PA19</text>
<text x="78.1" y="84.8">PB17</text>
<text x="78.1" y="87.3">PB22</text>
<text x="78.1" y="89.9">PB23</text>
<text x="56.4" y="92.4">PA20</text>
<text x="56.4" y="94.9">PA21</text>
<text x="78.1" y="92.4">PB30</text>
<text x="78.1" y="94.9">PB31</text>
<text x="194.4" y="91.1">LED-In</text>
<text x="203.5" y="91.1">LED-Out</text>
<text x="56.4" y="97.5">PA22</text>
<text x="56.4" y="100">PA23</text>
<text x="122.6" y="98.8">Cortex</text>
<text x="123.3" y="96.2">J101</text>
<text x="56.4" y="102.6">PA24</text>
<text x="56.4" y="105.1">PA25</text>
<text x="56.4" y="107.6">PA27</text>
<text x="116.1" y="103.8">VCC</text>
<text x="128.9" y="106.4">SWCLK</text>
<text x="129.3" y="103.8">SWDIO</text>
<text x="164.7" y="104.6">J102</text>
<text x="164.8" y="107.9">DX07S016JA3</text>
<text x="202.9" y="107.6">PWR_FLAG</text>
<text x="220.2" y="107.6">Shield</text>
<text x="266.7" y="104.9">Link Plug</text>
<text x="56.4" y="110.2">PA30</text>
<text x="56.4" y="112.7">PA31</text>
<text x="116.1" y="114">GND</text>
<text x="129.4" y="114">RESET</text>
<text x="179.8" y="112.7">VBUS</text>
<text x="201" y="112.7">R103</text>
<text x="180.9" y="117.8">CC1</text>
<text x="201.1" y="114.8">5k1</text>
<text x="48.2" y="125.4">R101</text>
<text x="56.4" y="120.3">RESET</text>
<text x="68.3" y="124" transform="rotate(-90 68.3 124)">GND</text>
<text x="70.8" y="124" transform="rotate(-90 70.8 124)">GNDANA</text>
<text x="73.4" y="124" transform="rotate(-90 73.4 124)">PAD</text>
<text x="180.9" y="120.3">CC2</text>
<text x="181.8" y="125.4">D-</text>
<text x="200.6" y="122.9">R104</text>
<text x="200.8" y="125.2">5k1</text>
<text x="255.8" y="124.2">+VLINK</text>
<text x="48.3" y="128.2">100k</text>
<text x="181.8" y="130.5">D+</text>
<text x="181.8" y="128">D-</text>
<text x="210.4" y="131.8">ESD101</text>
<text x="266.7" y="131.6">Link Socket</text>
<text x="268.1" y="126.7">Shield</text>
<text x="181.8" y="133">D+</text>
<text x="210.4" y="134.3">RCLAMP0582N</text>
<text x="179.7" y="140.7">SBU1</text>
<text x="179.7" y="143.2">SBU2</text>
<text x="211.3" y="141.9">D1</text>
<text x="211.3" y="139.4">D1</text>
<text x="217.9" y="139.4">VBUS</text>
<text x="108.5" y="148.3">SW101</text>
<text x="168.6" y="144.3" transform="rotate(-90 168.6 144.3)">SHIELD</text>
<text x="176.2" y="144.3" transform="rotate(-90 176.2 144.3)">GND</text>
<text x="211.3" y="147">D2</text>
<text x="211.3" y="149.6">D2</text>
<text x="218.9" y="149.6">GND</text>
<text x="34.3" y="150.6">Power +5V</text>
<text x="109.2" y="150.8">SKSG</text>
<text x="164.6" y="153.1">Shield</text>
<text x="255.8" y="150.8">+VLINK</text>
<text x="268.1" y="153.4">Shield</text>
<text x="208.3" y="161.7">ICON101</text>
<text x="40.6" y="167.3">U101</text>
<text x="101.6" y="167.3">D101</text>
<text x="116.8" y="167.3">D102</text>
<text x="242.6" y="166.1">ICON102</text>
<text x="33.1" y="169.9">TPS78433QWDRBRQ1</text>
<text x="100.3" y="169.9">WS2812</text>
<text x="115.5" y="169.9">WS2812</text>
<text x="160" y="171.1">H101</text>
<text x="160" y="173.7">3mm</text>
<text x="242.6" y="171.1">ICON103</text>
<text x="273.3" y="168.6">FID101</text>
<text x="273.3" y="173.7">FID102</text>
<text x="38.6" y="178.8">IN</text>
<text x="43.9" y="178.8">OUT</text>
<text x="99.3" y="177.5">IN</text>
<text x="105.1" y="177.5">OUT</text>
<text x="105.1" y="175">VCC</text>
<text x="114.5" y="177.5">IN</text>
<text x="120.4" y="177.5">OUT</text>
<text x="120.4" y="175">VCC</text>
<text x="160" y="177.5">H102</text>
<text x="206.8" y="175">INFO101</text>
<text x="220" y="178.1">Button-bottom</text>
<text x="223.5" y="175">SWB101</text>
<text x="244.8" y="177.5">INFO102</text>
<text x="273.3" y="178.8">FID103</text>
<text x="22.8" y="180">C103</text>
<text x="23.5" y="182.6">10u</text>
<text x="38.6" y="181.3">EN</text>
<text x="44.1" y="184.9" transform="rotate(-90 44.1 184.9)">GND</text>
<text x="58.4" y="180">C104</text>
<text x="59" y="182.6">10u</text>
<text x="104.9" y="180">GND</text>
<text x="120.1" y="180">GND</text>
<text x="160" y="183.8">H103</text>
<text x="160" y="180">3mm</text>
<text x="160" y="190.2">H104</text>
<text x="160" y="186.4">3mm</text>
<text x="160" y="192.7">3mm</text>
</g>
<g font-size="1.3">
<text x="208.3" y="26.6">Power-Enable</text>
<text x="256.1" y="26.6">Voltage-Sense</text>
<text x="256.2" y="29.1">Current-Sense</text>
<text x="252.9" y="31.7">Resistance-Sense</text>
<text x="90.4" y="45.7">Resistance-Sense</text>
<text x="93.6" y="50.7">Voltage-Sense</text>
<text x="201.9" y="50.7">LED-PWM</text>
<text x="269.5" y="50.7">LED-Stepper</text>
<text x="34.3" y="58.4">Button</text>
<text x="34.3" y="55.8">Power-Enable</text>
<text x="93.6" y="63.4">Current-Sense</text>
<text x="34.3" y="71.1">LED</text>
<text x="95" y="71.1">LED-External</text>
<text x="177.8" y="69.8">Step-Enable</text>
<text x="177.8" y="72.3">Step1</text>
<text x="34.3" y="78.7">Step1</text>
<text x="246.4" y="81.2">LED-External</text>
<text x="95.6" y="88.8">Step-Enable</text>
<text x="111.7" y="86.3">LED-Onboard</text>
<text x="177.8" y="90.1">LED-Stepper</text>
<text x="34.3" y="106.6">LED-Onboard</text>
<text x="242.5" y="125.7">Link-Shield</text>
<text x="118.1" y="154.9">Button</text>
<text x="242.5" y="152.3">Link-Shield</text>
<text x="88.9" y="176.5">LED</text>
<text x="130.3" y="176.5">LED-PWM</text>
</g>
<g font-size="1.3" fill="#0b8109">
<text x="34.3" y="40.6">XIN32</text>
<text x="34.3" y="43.1">XOUT32</text>
</g>
<g font-size="1.3" fill="#a3a30c">
<text x="34.3" y="50.7">Plug-TX</text>
<text x="34.3" y="53.3">Plug-RX</text>
<text x="91.8" y="60.9">Plug-TX-Enable</text>
<text x="34.3" y="93.9">Socket-TX-Enable 42</text>
<text x="34.3" y="96.5">Socket-TX</text>
<text x="34.3" y="99">Socket-RX</text>
<text x="242.5" y="107.9">Plug-RX</text>
<text x="268.1" y="108.9">RX</text>
<text x="242.5" y="115.5">Plug-TX</text>
<text x="242.5" y="118">Plug-TX-Enable</text>
<text x="268.1" y="116.5">TX</text>
<text x="268.1" y="119.1">TX-Enable</text>
<text x="242.5" y="134.6">Socket-RX</text>
<text x="268.1" y="135.6">RX</text>
<text x="242.5" y="142.2">Socket-TX</text>
<text x="268.1" y="143.2">TX</text>
<text x="242.5" y="144.7">Socket-TX-Enable</text>
<text x="268.1" y="145.7">TX-Enable</text>
</g>
<g font-size="1.3" fill="#06a4c8">
<text x="201.9" y="48.2">PWM-1</text>
<text x="216" y="49.2">PWM</text>
<text x="236.2" y="48.2">PWM-2</text>
<text x="250.3" y="49.2">PWM</text>
<text x="100.8" y="73.6">PWM-1</text>
<text x="100.8" y="76.1">PWM-2</text>
</g>
<g font-size="1.3" fill="#b27502">
<text x="141.3" y="67.2">RESET</text>
<text x="139.6" y="105.3">SWCLK</text>
<text x="140" y="102.8">SWDIO</text>
<text x="34.3" y="109.2">SWCLK</text>
<text x="34.3" y="111.7">SWDIO</text>
<text x="140.1" y="113">RESET</text>
<text x="34.3" y="119.3">RESET</text>
</g>
<g font-size="1.3" fill="#2f3cff">
<text x="177.8" y="77.4">CS1</text>
<text x="34.3" y="83.8">CLK</text>
<text x="34.3" y="81.2">MOSI</text>
<text x="104" y="81.2">CS1</text>
<text x="177.8" y="79.9">CLK</text>
<text x="177.8" y="82.5">MISO</text>
<text x="194.4" y="78.4">CS</text>
<text x="194.4" y="83.5">SDI</text>
<text x="194.4" y="81">SCK</text>
<text x="34.3" y="88.8">MISO</text>
<text x="177.8" y="85">MOSI</text>
<text x="194.4" y="86.1">SDO</text>
</g>
<g font-size="1.3" fill="#51c90f">
<text x="34.3" y="101.5">USB-</text>
<text x="34.3" y="104.1">USB+</text>
<text x="190" y="119.3">USB-CC2</text>
<text x="190" y="116.8">USB-CC1</text>
<text x="193.8" y="126.9">USB-</text>
<text x="193.8" y="129.5">USB+</text>
<text x="201.9" y="138.4">USB+</text>
<text x="201.9" y="146">USB-</text>
</g>
<g font-size="1.3" fill="#676767">
<text x="268.1" y="111.5">RX-Enable</text>
<text x="268.1" y="138.1">RX-Enable</text>
</g>
<g font-size="1.3" fill="#0000c2">
<text x="99" y="122.4">﻿ANAREF - Silicon bug CHIP003-161</text>
<text x="99" y="124.4">VDDANA as the DAC Reference non-functional.</text>
<text x="99" y="129.5">RESET - ﻿Silicon bug HIP003-159</text>
<text x="99" y="131.5">Internal pull-up non-functional.</text>
</g>
<g font-size=".8" fill="#840000">
<text x="101.7" y="179.6">RGB</text>
<text x="116.9" y="179.6">RGB</text>
</g>
</svg>
